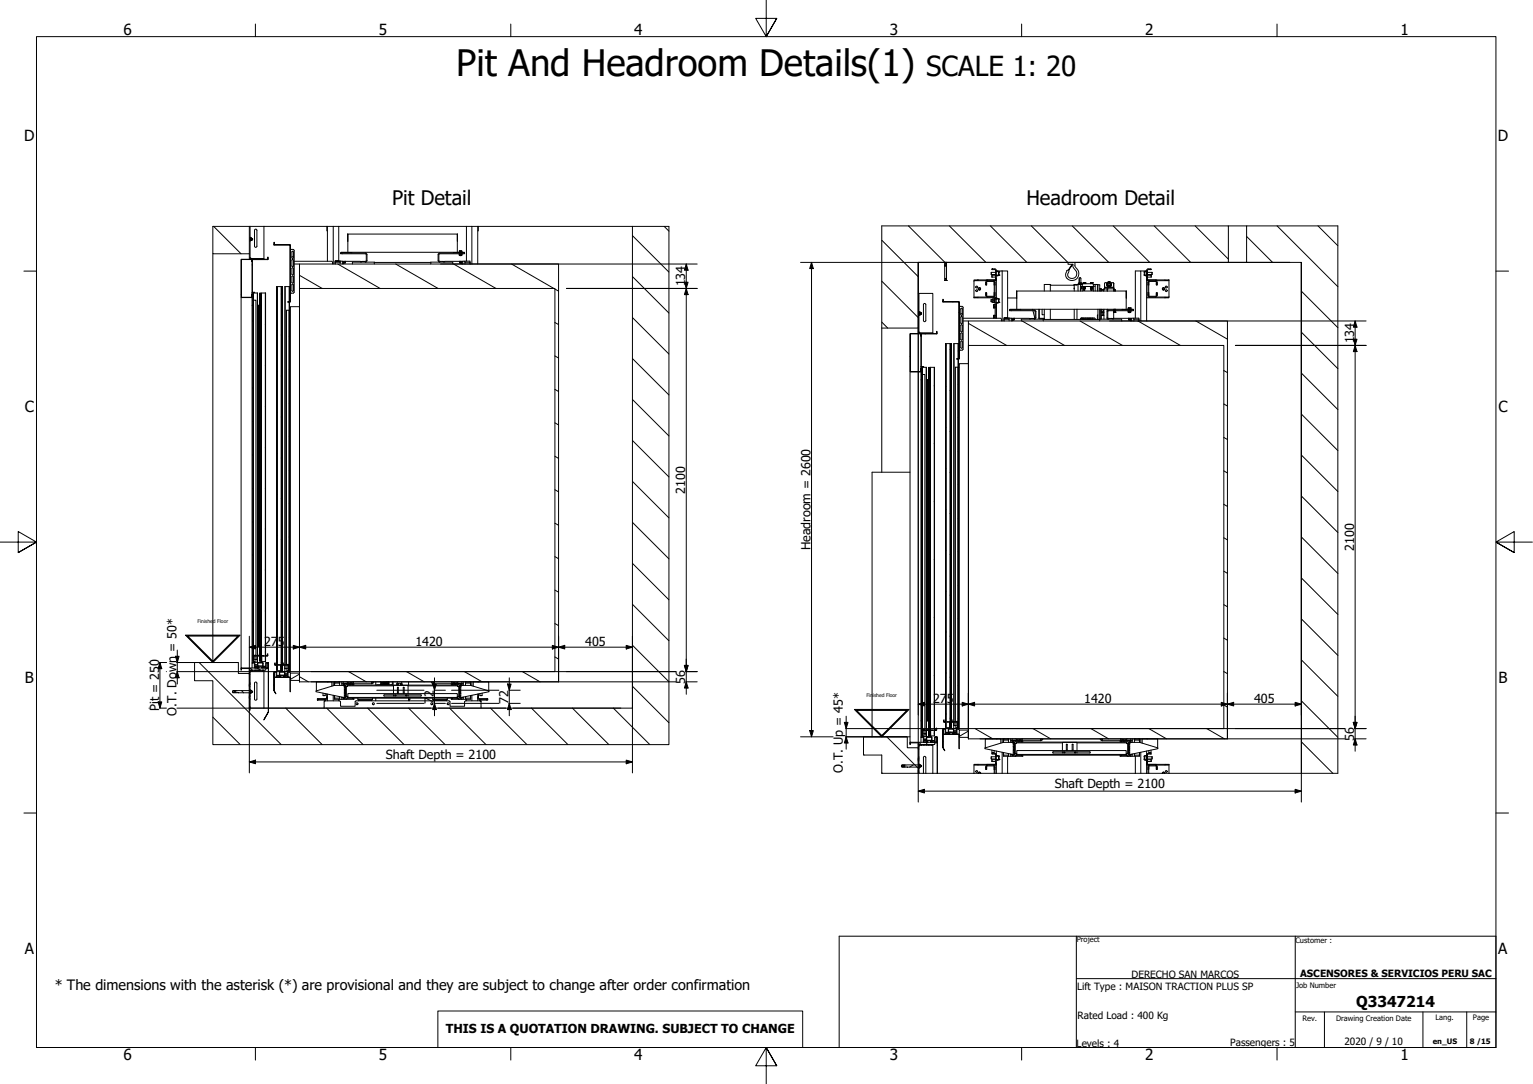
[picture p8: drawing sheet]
<svg xmlns="http://www.w3.org/2000/svg" width="420mm" height="297mm" viewBox="0 0 420 297" stroke-linecap="round" stroke-linejoin="round" font-family="sans-serif">
<!-- layer: Hatch (ANSI) -->
<g fill="none" stroke="#000" stroke-width=".27">
<path d="M58.6 62l7.5 7.5M69.1 72.6l.1 .1M75.9 79.4h.1M82.1 75.4l6.2 3.6M92.6 72.3l11.6 6.7M108.4 72.3l11.7 6.7M124.3 72.3l11.6 6.7M140.2 72.3l11.6 6.7M152.1 79.2l1 .6M173.3 75.8l10 10M173.3 64.6l10 10M182 62l1.3 1.3"/>
<path d="M241.7 77l10 10M241.7 65.8l10 10M249 61.9l10 10M259.3 72.7l-.2 .2M259.4 76.3l-.5 .5M259.4 71.9l-.5 .5M260.2 61.9l10 10M271.4 61.9l10 10M282.7 61.9l10 10M293.9 61.9l10 10M305.1 61.9l10 10M316.3 61.9l10 10"/>
<path d="M327.6 61.9l9.1 9.1M341.7 64.8l7.1 7.1M350 61.9l16.7 16.7M356.7 79.8l10 10M361.2 61.9l5.5 5.4M66.2 80.5l-.1 .2M69.4 97.1l-.1 .1M69.4 88h-.1M71.3 96.1h-.1M71.3 86.9h-.1M71.6 90h-.1M72.8 88.8h-.1"/>
<path d="M75.9 90.6v.1M77.1 80.6h.1M77.1 91.8h.1M77.4 91.1h.1M77.4 81.9h.1M79.3 92.2h.1M79.3 83h.1M79.5 81.6l.1 .2M152.1 97.5l1 .6M152.1 88.4l1 .5M173.3 98.2l10 10M173.3 87l10 10"/>
<path d="M241.7 88.3l1.6 1.6M249.4 97.7l.1 .1M252.5 92.1h-.1M253.7 91.4l-.2 .1M259.2 94.6l.1 .1M260.4 95.8h.1M260.7 95.1h.1M261.1 82.7h.1M262.6 96.2h.1M262.8 85.6l.1 .2M265.4 97.8h.1M265.4 88.6l10.5 6.1"/>
<path d="M280.1 88l11.7 6.7M296 88l11.6 6.7M311.9 88l11.6 6.7M327.8 88l8.6 4.9M356.7 91l10 10M69.4 115.5h-.1M69.4 106.3h-.1M71.3 114.4h-.1M71.3 105.2h-.1M71.6 101.2l-.1 .1M71.6 112.4l-.1 .1M72.8 111.2l-.1 .1"/>
<path d="M72.8 100l-.1 .1M75.9 113v.1M75.9 101.8v.1M77.1 114.2v.1M77.1 103v.1M77.4 118.6h.1M77.4 109.4h.1M77.4 100.2v.1M79.3 119.7h.1M79.3 110.5h.1M79.3 101.3v.1M152.1 115.9l1 .5"/>
<path d="M152.1 106.7l1 .6M173.3 109.5l10 10M252.7 110.5h.1M254.6 112.4h.1M254.6 101.2h.1M254.9 119.5v.1M254.9 103.6v.1M256.1 105.7v.1M259.2 117l.1 .1M259.2 105.8l.1 .1M260.4 118.2l.1 .1M260.4 107l.1 .1"/>
<path d="M260.7 113.4h.1M260.7 104.2l.1 .1M262.6 114.5h.1M262.6 105.3l.1 .1M335.4 119.9l1 .5M335.4 110.7l1 .6M335.4 101.5l1 .6M356.7 113.5l10 10M356.7 102.2l10 10M69.4 133.8h-.1M69.4 124.6l-.1 .1M71.3 132.7h-.1"/>
<path d="M71.3 123.5l-.1 .1M71.6 123.7h-.1M71.6 134.9h-.1M72.8 122.5h-.1M72.8 133.7h-.1M75.9 135.5h.1M75.9 124.3h.1M77.1 136.7h.1M77.1 125.5h.1M77.4 136.9h.1M77.4 127.7v.1M79.3 138h.1"/>
<path d="M79.3 128.8h.1M152.1 134.2l1 .6M152.1 125l1 .6M173.3 131.9l10 10M173.3 120.7l10 10M252.7 132.9v.1M252.7 121.7v.1M254.6 134.8v.1M254.6 123.6v.1M254.9 135.4v.1M256.1 137.4v.1M256.1 121.5v.1"/>
<path d="M259.2 128.3h.1M259.2 139.5h.1M260.4 129.5h.1M260.7 131.7l.1 .1M260.7 122.6h.1M262.6 132.8h.1M262.6 123.7h.1M335.4 138.2l1 .6M335.4 129l1 .6M356.7 135.9l10 10M356.7 124.7l10 10M69.4 152.1l-.1 .1"/>
<path d="M69.4 143h-.1M71.3 151l-.1 .1M71.3 141.9h-.1M71.6 146.1l-.1 .1M71.6 157.3l-.1 .1M72.8 144.9l-.1 .1M72.8 156.1l-.1 .1M75.9 146.7v.1M75.9 157.9v.1M77.1 159.1v.1M77.1 147.9v.1M77.4 155.2v.1"/>
<path d="M77.4 146.1h.1M79.3 156.3v.1M79.3 147.1v.1M152.1 152.5l1 .6M152.1 143.4l1 .5M173.3 154.4l10 10M173.3 143.1l10 10M252.7 155.4v.1M252.7 144.2h.1M254.6 146.1h.1M254.6 157.3h.1M254.9 151.2v.1"/>
<path d="M256.1 153.3v.1M259.2 150.7l.1 .1M260.4 151.9l.1 .1M260.4 140.7h.1M260.7 159.2l.1 .1M260.7 150.1h.1M260.7 140.9h.1M262.6 151.1l.1 .1M262.6 142h.1M335.4 156.5l1 .6M335.4 147.4l1 .5M356.7 158.4l10 10"/>
<path d="M356.7 147.1l10 10M69.4 179.6l-.1 .1M69.4 170.5h-.1M69.4 161.3h-.1M69.9 179.6l.1 .2M71.3 178.5l-.1 .1M71.3 169.4h-.1M71.3 160.2h-.1M71.6 168.6h-.1M71.6 179.8h-.1M72.1 179.6l.2 .2M72.8 178.6l-.1 .1"/>
<path d="M72.8 167.4h-.1M73.2 179.6h.2M75.9 169.2h.1M77.1 170.4h.1M77.4 173.6h.1M77.4 164.4h.1M79.3 174.6v.1M79.3 165.5h.1M152.1 170.9l1 .5M152.1 161.7l1 .6M173.3 176.8l10 10M173.3 165.6l10 10"/>
<path d="M252.7 177.8v.1M252.7 166.6v.1M254.6 179.7v.1M254.6 168.5v.1M254.9 167.1v.1M256.1 169.2v.1M259.2 173.2h.1M259.2 161.9l.1 .1M260.4 163.1l.1 .1M260.4 174.4h.1M260.7 177.6h.1M260.7 168.4h.1"/>
<path d="M262.6 178.6l.1 .1M262.6 169.5h.1M262.6 160.3h.1M335.4 174.9l1 .5M335.4 165.7l1 .6M356.7 169.6l10 10M54.6 181.5l22.5 22.5M58.3 196.5l7.6 7.5M66.2 189.2l.6 .6M68.5 184.1l-.2 .3M68.5 187.5l-.2 .4M68.5 194.1l-.2 .3"/>
<path d="M68.5 190.8l-.2 .4M68.6 189.1l-.1 .1M68.6 189.9l-.1 .1M68.6 189.7l.3 .2M68.6 189.2l.3 .2M69 183.6l-.1 .2M70.2 183h-.2M70.4 183l1 .6M70.7 182.7h-.1M70.8 183.6l-.1 .2M71 182.5l-.2 .1M72.1 181.8l-.1 .1"/>
<path d="M72.2 183.6l-.1 .2M72.6 196.7v.1M73.5 182.4l.1 .1M75.1 185.2l.1 .2M75.1 187.6v.1M75.3 185.5l.1 .1M75.4 182.1l-.1 .1M75.9 180.4v.1M77.1 181.6h.1M77.1 182.5l-.2 .2M77.4 182.7h.1M78.3 194l10 10"/>
<path d="M79 185.4l-.1 .1M79.3 183.1l-.2 .1M82.1 185.4l2.4 1.4M82.1 184.7l-2.5 1.5M89.5 194l10 10M94.6 190.5l-.2 .2M94.7 189.3l-.3 .3M95.5 184l4.9 2.8M96.2 187.4l-.3 .3M100.8 194l10 10M111.4 184l4.9 2.8M112 194l10 10"/>
<path d="M123.2 194l10 10M124.5 187.4l.3 .3M125.3 191.3l.3 .3M126 189.3l.3 .3M127.3 184l4.8 2.8M134.4 194l10 10M143.2 184l4.8 2.8M145.7 194l10 10M152.1 180l1 .6M156.9 194l10 10M168.1 194l10 10M173.3 188l10 10"/>
<path d="M252.7 189.1h.1M254.5 199.7l-.1 .2M254.6 191h.1M254.9 198.9v.1M254.9 183v.1M256.1 185v.1M256.6 199.6h.1M258.8 197.7l-.1 .1M259.2 184.4l.1 .1M259.2 195.6l.1 .1M260.4 196.8l.1 .1M260.4 185.6h.1"/>
<path d="M260.4 198.2l-.1 .1M260.7 195.9h.1M260.7 186.7h.1M261.1 199.7h.1M262.6 197.9h-.1M262.6 197h.1M262.6 187.8l.1 .1M267.2 199.7l4.9 2.8M283.1 199.7l4.9 2.8M299 199.7l4.8 2.8M314.9 199.7l4.8 2.8M330.7 199.7l4.9 2.8"/>
<path d="M335.4 193.2l1 .6M335.4 184l1 .6M356.7 192l10 10M356.7 180.8l10 10M236.7 206.7l.1 .2M241.7 211.7l.1 .2M243 201.9l8.7 8.6M250.3 209.6l-1 .6M251.7 204.6l.2 .1M251.7 208.1l.2 .1M251.7 211.3l.2 .1M251.9 209.5v.2"/>
<path d="M251.9 210.2v.2M252.1 204l.4 .2M252.2 209.5l-.1 .2M252.2 210.1l-.1 .2M252.7 200.3h.1M252.9 201.4l-.2 .1M253.7 204l.4 .2M254.2 203.4l-.4 .6M254.2 200l-.1 .1M254.3 201.9l.1 .1M255.1 201.3l-.2 .2M255.2 202.9l.2 .1"/>
<path d="M255.3 204l.3 .2M255.7 203.3l.1 .1M255.8 200.1h-.1M256.1 200.9v.1M256.4 200l-.1 .1M256.9 204.2v.1M258.5 203.2l-.1 .1M259.9 201.2h.1M260.3 201l-.1 .2M260.5 200.6v.1M265.4 200.3l-2.5 1.5M278 205.6h.1"/>
<path d="M278.7 206.9l-.3 .3M279.5 203l-.3 .3M307.8 203l.3 .3M308.7 206.9l.3 .3M309.3 205l.3 .2M356.7 203.3l8.6 8.6"/>
</g>
<!-- layer: Break Line (ANSI) -->
<path d="M58.3 62h125M241.7 211.9h27M268.7 211.9h.1M268.8 211.9h97.9" fill="none" stroke="#000" stroke-width=".27"/>
<!-- layer: Visible (ANSI) -->
<g fill="none" stroke="#000" stroke-width=".27">
<path d="M58.3 62v7.5h10M58.3 69.5v112M66.1 71h3v.7l-.1-.6h-2.8v10.4h2.8l.1-1v1h-3zM68.3 62v9M68.5 70.6h.2v.2M68.5 65v1.1M68.5 62v9M68.6 65.8l.1 .1M68.7 65.3l.5 .1v.3h-.5M68.7 65.2v.1M68.7 65.7v.2M68.7 65.3v.4"/>
<path d="M68.7 65.9h.2M68.7 65.2h.2M68.7 65.2h-.1M68.7 70.8h3.6M68.7 70.8v.2M68.9 65.2v.7M69.1 71h.1M69.1 65.3v.4zM69.2 71h4.2l.1-.6-.1 .7h-4.2v9l.6 .1-.7-.1M69.2 71l-.1 9.5M69.8 62.9l.5-.1 .1 .3v4.4l-.3 .3-.3-.3zM72.3 62v9"/>
<path d="M75.1 66.4l.1 .6h4.4v15.8h-.8l.7-.1v-15.6h-4.4zM75.9 78.5v105.3zM75.9 78.5h1.2M77.1 78.5v105.3zM77.4 78.5v105.3zM78.1 78.5v103.6M79.3 78.5v105.3zM79.3 78.5h-1.2v103.6M79.6 68.3h.8l.2 .3v11.5l-.2 .2h-.8M80 71.3l.2-.2 .2 .2v1.6l-.2 .2-.2-.2M80 78.1l.2-.3 .2 .2v1.6l-.2 .2-.2-.2M80 69l.2-.2 .2 .2v1.6l-.2 .2-.2-.2"/>
<path d="M80 75.8l.2-.2 .2 .2v1.6l-.2 .2-.2-.2M80 73.6l.2-.3 .2 .3M80 70.3h.4M80 69.1v1.5M80 71.3v1.6M80 73.6v1.5M80 75.8v1.6M80 78v1.6M80.4 73.6v1.5l-.2 .2-.2-.2M80.6 71.6h10.3l.2 .2v.5M80.6 72.3h1.5M82.1 72.3h71v114.5h-71v-2.8h70v-105h-70v5z"/>
<path d="M89.6 62v1.3h.1M89.7 62v9.6M91.3 62v10.3M91.9 71.5v.1M92 71.5l-.1 .1M92 71.5v.1M92 71.5l.1 .1M92.1 71.5h.1M92.2 71.5l-.1 .1M92.2 71.5v.1M92.2 71.5l.1 .1M92.4 71.5l-.1 .1"/>
<path d="M92.4 71.5v.1M92.4 71.5l.1 .1M92.5 71.5v.1M92.6 71.5l-.1 .1M92.6 71.5v.1M92.7 71.5l-.1 .1M92.7 71.5v.1M92.8 71.5l-.1 .1M92.8 71.5v.1M92.8 62l.1 9.6M92.9 71.5v.1M92.9 71.5l.1 .1"/>
<path d="M93.2 72l-1.3-.1v.4M93.2 71.6v.7M93.4 69.1h3v.2h-3zM93.4 69.3l-.1 .2h6.8l.3 .3-.1 1.8h-1.2v.2h1M93.8 71.6h-2v.7M93.8 71.6h.3v.5l.1-.3 .4-.2M93.8 71.6v.7M94.1 71.6h.5M94.6 71.6h4.2v.2M94.6 71.9l-.3 .2M94.6 71.9h.1M94.6 71.6v.3"/>
<path d="M94.6 71.9v.2h-.5v.2M94.6 71.9v.2M94.7 71.6l-.1 .3M95.3 64.2v1.9M95.3 64.2h.1M95.3 64.2v4.9M95.3 64.2l30-.1v5M96.4 69.3l4 .1 .2 .4v1.6l-.5 .4M96.4 69.1h27.8M99.1 71.8h-2.5v.5M100.1 71.8h2.5v.5M102.6 71.9h15.5"/>
<path d="M120.5 71.8h-2.4v.5M121.6 71.8h2.5v.5M124.2 69.1h3v.2h-3zM124.2 69.3l-3.9 .1-.2 .4v1.6l.4 .4M125.4 64.2h.1M125.4 64.2v1.9zM125.8 69.5h.8M125.8 69.1h.8M125.9 69.9h.7zM125.9 69.7v.2M125.9 68.8h.4M125.9 68.8v.2h.4"/>
<path d="M125.9 68.8h.1M125.9 68.8h.7M125.9 68.8l.1 .3M126 69.6l-.1 .1M126 69.7v.3M126 71.6l.1 .3M126 71.6h-4.2v.2M126 71.6h.1M126 70h.4M126.1 71.9v.2M126.1 71.9h.1M126.1 71.6h.5"/>
<path d="M126.1 71.6l.3 .2 .2 .3h-.5M126.1 71.9l.2 .2M126.1 71.6v.3M126.3 68.8h.3M126.3 68.8v.2h.3v-.2M126.4 69.7v.2M126.4 69.9v.1M126.5 69.6l-.6 .1M126.5 69v.1M126.6 68.8h.1M126.6 71.6h.2v.7M126.6 71.6v.7"/>
<path d="M126.6 69.7v.2M126.8 71.6h.6v.7M127.2 69.3l.1 .2h-6.8l-.2 .3 .1 1.8h1.2v.2h-1.1M127.4 71.6h1.4v.7l-.1-.4-1.3 .1M127.8 62v9.6M129.3 62v10.3M130.9 62v10.3M131.1 62v1.3h-.2M173.3 62v132h-105v-9.5h-3v-3h-12v5h5v17.5h125v-142M258.9 72.7h.5v.2h-.5zM258.9 76.9v-.6h.5v.6M258.9 71.9h.5v.5h-.5z"/>
<path d="M258.9 76.9h.1M258.9 76.9h.5M258.9 72.4v.3M258.9 72.9v3.4M259.4 76.9h.1M259.4 72.4v.3M259.4 72.9v3.4M266.9 76.7h1.1v.2h-1.1zM266.9 76.9v4.5M268 76.9h2.3M268 76.7h4.8M270.2 77.5v.6h.2v-.6"/>
<path d="M270.2 77.5h.1M270.2 77.3v.7h.2v-.7M270.3 76.7h.3v.2h-.3zM270.4 77.3l.2-.2h1.7l.2 .2M271.7 75.2h.1M271.7 74.6v.6M271.7 75.2h1.2M271.8 73.7h.3v.2h-.3zM271.9 75.9h.1M271.9 75.9h1M272.1 73.7l.9 .2 .1 2.4M272.1 73.9h.6l.2 .2v2.2"/>
<path d="M272.3 76.9l.4 .4v3.7l-.4 .4M272.5 77.5h.1M272.5 78.1h.1M272.5 77.3l-.1 3.8-1.8 .1-.2-.2v-.8h-.2v1l.4 .2M272.7 77.5h.1M272.7 78.1h.1M272.8 76.9h.3M272.9 76.5l-.2 .2h-2.1M272.9 76.5v-.2h.2v.2M272.9 75.4h-1v.5M272.9 74.6l-1.2 .1M272.9 76.5h.2"/>
<path d="M273 76.7h.1M273.1 76.5l-.4 .4h-2.1l-.4 .4M273.1 74.2h1.6v13.8M273.1 75.4h.3v.2l-.3-.2M273.1 74.4l.3-.1v.1l-.3 .1M273.1 76.5l-.1 10.7M273.4 74.3l.4 .1M273.7 75.2h.1M273.7 74.6v.6M273.8 74.4v.1M273.8 74.4h.1M273.8 75.4h.1"/>
<path d="M273.8 74.5h.1M273.8 75.4l-.4 .2M273.8 74.6l-.1 .1M273.8 74.4v1M274.7 74.2h1.5v13M278.6 79.8l.1 4.9M278.6 79.8v2M278.7 79.8h30M287.9 78l.1 .2M287.9 78h-1.7v1.8M287.9 78v1.8M292.7 71.9v.5h1.4a2.25 2.25 0 0 0 .9 2.1 1.25 1.25 0 0 1-.8 1.8 1.25 1.25 0 0 1-1.5-1.3l.2-1v-.1l-.5 .3a1.78 1.78 0 0 0 .7 2.5 1.78 1.78 0 0 0 2.4-.9l.1-.3a2.5 2.5 0 0 0-1-2.5v-1.1"/>
<path d="M293.8 72.4l-.9 1.5zM294.4 78v1.8M294.4 79.1h.1M294.4 78.1h.8M294.4 78h.8M294.4 78l-.1 .2h-6.3M295.5 78v1.8M295.5 77.9v.1M295.6 77.6h.2M295.8 77.6h.1M295.8 77.6h-.2l-.1 .3M295.8 76.3a.29 .29 0 0 1 .4-.1 .29 .29 0 0 1 0 .4l.1 1"/>
<path d="M295.8 76.3v1.3M296 77.6h.1M296.1 77.6h.1M296.1 78v1.8M296.1 78.5h.5M296.3 77.6h.1M296.3 77.6h.2v.4M296.3 77.6h.2M296.4 78.5v.5l-.3 .4M296.6 78.5v-.7h3.1v.7M296.6 78h-1.4v.2M296.6 79.8v-1.3h3.1v1.3"/>
<path d="M296.9 77.6h.5M296.9 77.5h.5M296.9 77.6h.1M296.9 77.5h.1M296.9 77.6l.5 .1M296.9 77.5v.3M296.9 79l.2 .2 .3-.2M296.9 78.9v.1M297 79.2v.3M297 79.5l.1 .1 .2-.1M297 79.1l.1 .1M297 79.5h.3"/>
<path d="M297 78.7l-.1 .3M297 78.7h.3M297.1 78.7l-.1 .1M297.1 77.5v.1M297.2 78.7l.1 .1M297.3 78.7l.1 .3M297.3 79.1l-.1 .1M297.3 79.2v.3M297.4 77.5h.1M297.4 77.6h.1M297.4 77.5v.2M297.4 77.6v.1"/>
<path d="M297.4 77.7v.1M297.4 78.9v.1M298.9 77.5v.1M298.9 79l.1 .2M298.9 77.5h.1M298.9 77.6h.1M298.9 77.5v.1h.2M298.9 77.5h.2M298.9 77.5h.5M298.9 77.6v.1M298.9 78.9v.1M299 79.2v.4l.3-.1"/>
<path d="M299 79.1l.1 .1M299 79.5h.3M299 79.2h.3M299 78.7l-.1 .3M299 78.7h.3M299.1 78.7l-.1 .1M299.1 77.5h.3M299.2 78.7l.1 .1M299.3 78.7l.1 .3M299.3 79.1l-.1 .1M299.3 79.2v.3M299.4 77.6h.1"/>
<path d="M299.4 77.5v.1h-.3v-.1M299.4 77.5v.1zM299.4 77.5h.1M299.4 77.6v.1M299.4 77.7v.1M299.4 78.9v.1M299.4 79l-.1 .2M299.4 77.7l-.5 .1M299.4 77.7h.1M299.7 78h1.2v1.8M299.7 78.5h.5M300.2 78v1.8"/>
<path d="M300.8 78v1.8M300.9 78h.5v1.8M301.4 79.1l.1 .7M301.5 79.1h.2M301.7 79.8v-.7l.1 .7M301.8 79.5h.6v.3M301.8 79.3h.8M302.6 79.2h.1M302.6 79.2h.9M302.6 79.2v.6M302.7 78.8v.4M302.7 78.8l2.5-.1v.4"/>
<path d="M302.7 78.9h2.5M303.4 78.1a.64 .64 0 0 0 .6 .5 .64 .64 0 0 0 .6-.5M303.4 78.1h.1M303.4 77.7l.2 .6 .6 .1 .4-.4M303.4 77.9a.6 .6 0 0 0 .6 .7 .6 .6 0 0 0 .6-.6M303.4 77.7l.1 .2M303.4 77.6l.1 .3M303.5 79.2h.1M303.5 79.3h.1M303.5 77.9l.1 .4M303.5 78.1a.52 .52 0 0 0 .5 .4 .52 .52 0 0 0 .5-.4M303.5 79.1h1.7v.7"/>
<path d="M303.5 79.1v.7M303.5 77.5h-.7l-.1 1.3M303.5 77.4a.49 .49 0 0 1 .8 0 .49 .49 0 0 1-.2 .8 .49 .49 0 0 1-.7-.6zM303.6 78.2h.6v.2M304.5 77.5h.7M304.6 77.8l-.1-.1a.56 .56 0 0 1-.4 .5 .56 .56 0 0 1-.6-.3M304.6 78v-.2l-.4 .4M304.6 78.1h.1M305.2 77.5v.3M305.2 77.5v1.6M305.2 79.4l.2 .4v-.4h.3M305.2 79.1h.1"/>
<path d="M305.3 79.1l.1 .3M305.4 79.4h.1M305.7 79.4v.4zM308.7 79.8v4.9M308.7 79.8v2zM312.7 74.2h1.6l-.3 .1 .3 .2M313.6 74.5h.1M313.6 75.4h.1M313.6 74.6l.2 .1M313.6 74.4v1l.4 .2M313.6 74.4v.1M313.8 75.2h-.2"/>
<path d="M313.8 74.6v.6M314 74.3l-.4 .1M314.3 74.1v2.2h.2v-2.2M314.3 75.4h-.3l.3 .2M314.3 76.9h.2M314.3 76.3v11.7M314.3 76.7h.1M314.3 76.5l.4 .4h2.1M314.5 76.3v.2h-.2M314.5 75.4h1M314.5 74.6h1.2M314.5 76.5l.2 .2h2.1"/>
<path d="M314.6 76.7h4.7M314.6 77.5h.1M314.6 78.1h.1M314.6 77.3v3.7l.4 .4M314.8 77.3l.1 3.8 1.8 .1 .2-.2v-.8h.2v1l-.4 .2M314.8 77.5h.1M314.8 78.1h.1M314.8 77.3l.2-.2h1.7l.2 .2M315 76.9l-.4 .4M315.3 73.9h.2v-.2l-1 .4M315.3 73.7h-.8l-.2 .4M315.5 75.4v.5h-1"/>
<path d="M315.5 75.4h.1M315.7 74.6v.6M315.7 74.6l.1 .1M315.8 75.2h-1.3M316.7 76.9l.4 .2v.9h-.2v-.7M316.8 76.7h.2v.2h-.2zM316.9 77.5v.6h.3l-.1-.6M317 76.9h2.3M319.3 76.7h1.1v.2h-1.1zM320.4 76.9v4.5M336.7 61.9h5M336.7 71.9h5"/>
<path d="M66.1 81.5l.1 101.5M69.1 81.5v100M69.1 83.7h.2M69.3 80.3l.1 101zM69.4 80.3h1.2v99.3M69.4 82.3h.1M69.4 82.3h.7v97.3h-.7zM70.5 80.3v99.3M70.8 83.7l.1 93.5zM70.9 83.7h.6M71.2 80.3l.1 101zM71.5 80.3l.1 101z"/>
<path d="M71.6 80.3h1.1M72.7 80.3l.1 101zM79.2 85h-.7v97.1h.8M79.3 85l-.1 97.1M82.1 84h-2.5v100h2.5M241.7 89.9h10v-18h85v-10h-95v67.5M249.4 91.4h3v.7l-.1-.6h-2.8v10.3h2.8l.1-.9v1h-3zM251.7 80.4h.2v11M251.7 89.9v1.5M251.9 80.4h3.8v11M251.9 91h.2v.2M251.9 85.4v1.1"/>
<path d="M251.9 86.2l.1 .1M252 85.7h.6l-.1 .4M252 85.5v.2M252 86.1v.2M252 85.7v.4M252 86.1h.2M252 86.3h.2M252 85.5h.2M252 85.5l-.1 .1M252.1 91.2h3.6M252.1 91.2v.2M252.2 85.5v.6"/>
<path d="M252.2 86.1v.2M252.2 85.5v.8M252.3 86.1h.1M252.4 91.4h.1M252.5 86.1l-.1-.4v.4M252.5 86.1h-.1M252.5 91.4l-.1 9.5M252.5 91.4h4.2l.1-.6-.1 .7h-4.2v9h.7l-.8-.1M253.1 83.3l.5-.1 .1 .3v4.3l-.3 .3-.3-.3zM258.4 82l.1 .7h4.4v15.7h-.7l.6-.1v-15.6h-4.4zM259.2 94.2l.1 105.2zM259.3 94.2h1.1"/>
<path d="M260.4 94.2l.1 105.2zM260.7 94.2l.1 105.2zM261.5 94.2v103.6M262.6 94.2l.1 105.2zM262.6 94.2h-1.2v103.6M262.9 84h.8l.3 .2v11.5l-.3 .3h-.8M263.3 88.5l.2 .2 .3-.2M263.3 86.9l.2-.2 .3 .2M263.3 86h.5M263.3 86.9v1.6M263.4 91.3l.4 .1v1.6l-.3 .2-.2-.2zM263.4 93.5l.4 .2v1.5l-.3 .3-.2-.3z"/>
<path d="M263.4 84.5l.4 .2v1.5l-.3 .3-.2-.3zM263.4 89l.4 .2v1.5l-.3 .3-.2-.3zM263.8 86.9v1.6M264 87.2h10.3l.2 .2v.6M264 88h1.4M265.4 88h71v114.5h-71v-2.8h70v-105h-70v4.9zM265.4 99.6h-2.5v100.1h2.5M266.9 81.4h1.1v.2h-1.1zM268 81.6h5.1M268 81.4h5.1M270.2 80.9v-.7h.2v.7M271.7 82.1v.6"/>
<path d="M271.7 82.7h.4M272.1 82.1h-.5l.1 .6M272.1 82.9h.5M272.1 81.9v1M272.1 81.9h.5M272.2 81.9v1M272.2 82.4h.4M272.4 83.7v.7M272.4 86.4v.8v-.3M272.4 86.4v.1M272.4 86.4h.1M272.4 86.4h.3l-.3 .1"/>
<path d="M272.4 83.7v.7l.3-.1M272.4 83.4v.3M272.4 83.4h.3v1M272.4 86.5v.4M272.4 83.9h.3M272.5 80.2h.1M272.5 80.9h.1M272.6 81.9v1M272.6 81.9v.1M272.7 81.9h.1M272.6 82.8v.1M272.7 80.2h.1"/>
<path d="M272.7 80.9h.1M272.7 81.9v1M272.7 86.9v.3M272.7 83.5h.1M272.7 81.6h.3v.3h-.3zM272.7 86.5v.4h-.3M272.7 81.9v5.3M273 82.9h.4v.2zM273.4 81.8v.1h-.4M273.4 81.8l-.4 .1M273.4 81.8l.4 .1M273.7 82.7h.1"/>
<path d="M273.7 82.1v.6M273.8 81.9v1M273.8 81.9h.1M273.8 82.9h.1M273.8 82.9l-.4 .2M273.8 82.1l-.1 .1M273.8 81.9v.1M275.2 87.2h2M275.2 87.2v.8M275.2 87.6h1.4M275.3 87.2h-.1M275.3 87.2h.1"/>
<path d="M275.4 87.2h.1M275.5 87.2h.1M275.6 87.2h.1M275.7 87.2h.1M275.8 87.2h.1M275.9 87.2h-.1M275.9 87.2h.1M276 87.2h-.1M276 87.2h.1M276.1 87.2h.1M276.2 87.2h.1M276.2 81.6h2.5"/>
<path d="M276.3 87.2h.1M276.6 87.2v.8M276.8 84.7h3v.2h-3zM276.8 84.9l-.1 .2h6.8l.2 .3-.1 1.8-1.2 .1v.2h1.1M277.2 87.2h.2v.5l.2-.3 .3-.2M277.2 87.2v.8M277.4 87.2h.5M277.9 87.2h4.3v.3M277.9 87.5l-.2 .2M277.9 87.5h.1M277.9 87.2v.3M277.9 87.5v.2h-.5v.3"/>
<path d="M278 87.5l-.1 .2M278 87.2v.3M279.8 84.9l3.9 .1 .2 .4v1.6l-.4 .5M279.8 84.7h27.8M282.4 87.5h-2.5v.5M283 84.7l.1 .2M283.1 85.1l.5 2.1M283.5 87.5h2.4v.5M283.7 87.4v.1M284.7 84.7l.1 2.6 1.4 .1M284.8 84.7l.1 2.5h1.3M285.6 84.7v1.6h.6"/>
<path d="M285.9 87.5h15.5M286.2 84.7v2.8M287.9 84.7v2.8M294.4 84.7v2.8M295.2 84.7v2.8M296.4 87.2h3.5l.3 .3M296.4 87.2v.3M296.4 87.2l-.3 .3M296.6 87.2h-.2M296.7 87.2v.3M296.8 87.2v.3M296.9 87.2v.3"/>
<path d="M297 87.2v.3M297.3 87.2v.3M297.4 87.2v.3M297.6 87.2v.3M297.7 87.2v.3M298 87.2v.3M298.2 87.2v.3M298.3 87.2v.3M298.6 87.2v.3M298.7 87.2v.3M298.9 87.2v.3M299 87.2v.3"/>
<path d="M299.3 87.2v.3M299.5 87.2v.3M299.6 87.2v.3M300.9 84.7l-.1 2.8M300.9 86.4v1.1M301.4 87.5h2.5M301.4 84.7v3.3M301.5 84.7v2.8M301.7 84.7v2.8M301.8 84.9h.6v.5h-.6M301.8 85.6h.8M301.8 84.7v2.8"/>
<path d="M302.2 86.3h.2M302.2 85.6v.9h-.4M302.4 85.6v.9h.2M302.6 84.7v2.8M303.5 87.2v.3M303.5 84.7v.5M304.9 87.5h2.5v.5M305.2 85.6h.2M305.2 84.7v.2M305.2 85.1v2.1M305.3 85.6h.1M305.4 85.6h.1"/>
<path d="M305.4 84.7v.2v-.1h.3M305.4 85.5h.3M305.4 85.5h.1M305.4 85.1v.5M305.4 84.8h.1M305.7 84.8v.1zM305.7 85.5h-.3h.3M305.7 85.1v.3M305.7 85.5h.1M305.7 85.4v.1M307.6 84.7h3v.2h-3zM307.6 84.9l-4 .1-.2 .4v1.6l.5 .5"/>
<path d="M309.2 85.1h.8M309.2 84.7h.8M309.2 85.5h.7M309.2 84.4v.2h.4M309.2 84.4h.7M309.2 84.4h.4M309.2 84.4h.1M309.3 84.4v.3M309.3 85.2l-.1 .1M309.3 85.3v.2M309.3 87.2l.1 .3M309.3 87.2h-4.1v.3"/>
<path d="M309.3 87.2h.1M309.4 85.6h.4M309.4 85.6h.1M309.4 87.5v.2M309.4 87.5h.1M309.4 87.2h.5M309.4 87.2l.5 .4-.5 .1M309.4 87.5l.3 .2M309.4 87.2v.3M309.6 84.4h.3M309.6 84.4v.2h.3v-.2M309.7 85.3v.2"/>
<path d="M309.8 85.6h.1M309.8 85.2l-.5 .1-.1 .2M309.8 84.6v.1M309.9 84.4h.1M309.9 87.2h.3v.8M309.9 87.2v.8M309.9 85.3v.2M310.2 87.2h.6v.8M310.6 84.9l.1 .2h-6.8l-.3 .3 .1 1.8 1.2 .1v.2h-1M310.8 87.2h1.4l-.1 .8v-.5l-1.3 .1M311.2 87.2v-13h1.5v13.8M314.3 81.6h5"/>
<path d="M314.3 81.4h5M314.6 80.2h.1M314.6 80.9h.1M314.8 80.2h.1M314.8 80.9h.1M316.9 80.9v-.7h.3v.7M317.1 80.9h.1M319.3 81.4h1.1v.2h-1.1zM249.4 101.9l.1 101.5M252.4 101.9v100M252.4 104h.3M252.7 100.7v101z"/>
<path d="M252.7 100.7h1.2v99.3M252.7 102.6h.1M252.8 102.6h.7v97.3h-.7zM253.9 100.7v99.3M254.1 104l.1 93.5zM254.2 104h.7M254.6 100.7v101zM254.9 100.7v101zM254.9 100.7h1.2M256.1 100.7v101zM262.6 100.6h.1M262.6 100.6h-.7v97.1h.7"/>
<path d="M262.6 100.6v97.1M249.4 129.4h-10.4v72.5M69.1 177.2h.2M69.4 179.6h.1M69.6 179.8h-.1M69.9 179.8v.9M70.2 179.8v.9M70.9 177.2h.6M71 179.6l-1.6 .1v1.6h.1v-1.5M71 179.6v-.4h.2l-.1 .6h-1.5M71 179.6h.1M71.7 179.8v1.5h-.1"/>
<path d="M71.8 179.8h.6v-.2l-.8 .1v1.6M71.8 179.8h-.1M73.2 179.2h.2v.5l-.6 .1v-.2h.4zM73.2 179.6h.1M63.8 189.2h4.7l.7 .2v.3l-5.4 .1zM64 189.3h.8zM64 189.8l.8-.1zM66.1 183.1l7.3-.1v-1.3h.1v1.3l-.6 .2v.4h-4v-.4h-2.7v.4h-.2zM68.3 183.6h.2v1.3h-.2zM68.3 187.4h.2v.7h-.2zM68.3 193.9h.2v.7h-.2zM68.3 190.6h.2v.8h-.2z"/>
<path d="M68.3 183.2v.4M68.5 184.9v2.5M68.5 188.1v.9M68.5 190.1v.5M68.5 189l.1 .3zM68.5 189.7l.1 .4zM68.5 191.4v2.5M68.6 189.7l.3 .1-.2 .1zM68.7 189.2l.2 .1-.3 .1zM68.7 183.8v.2h-.2M68.7 183.6h.5v.2h-.5zM69.1 181.5h.7l.1 1.1 .7-.1v-1h1.5l.1 1.1 .6-.1v-1h.8v.2h-.6v1.3h-1.4h.4l-.1-.4h-1.1l-.1 .4h.4h-1.4v-1.3h-.6z"/>
<path d="M69.1 181.7v1.3M69.2 183.8h3.1M69.5 181.3h.4M69.8 187l.5-.1 .1 .3v4.4l-.3 .3-.3-.3zM69.8 181.5h.8M69.8 182.2h.8M69.9 180.7h.1M69.9 180.7h.2M69.9 183.8v-.2h1.3v.2M69.9 180.7v.8M70 182.2h.1M70.1 180.7h.3"/>
<path d="M70.2 180.7h-.1M70.2 180.7h.1M70.4 182.2h-.4M70.4 180.7l.2-.9-.1 1.5M70.5 180.7v.8M70.5 182.6h-.6l-.1 .3 .7 .1M70.6 182.6v.1M70.6 180.7h-.2M70.6 182.9v.1M70.6 182.7v.2M70.7 181.6h1.3v.9h-1.3zM71.7 181.3h1"/>
<path d="M71.9 183.8v-.2h.4v10.4M72.1 182.9v.1M72.1 182.7v.2M72.1 182.6v.1M72.1 182.6h.6l.2 .3-.8 .1M73.5 181.7l.1 13.4-1.3 2.2 1.2-2.2zM75.1 184.2v5l.5 .9-.5-.9zM75.2 184.2h-.1v-.2h.7l.1 1.1 .7-.1v-1h1.5l.1 1.1 .6-.1v-1h.8v.2h-.2M75.3 184.2h.4M75.3 184.2h-.1M75.3 181.7h.1v.4h.4v.2h-.5zM75.3 185.5h4.1l.2 .2"/>
<path d="M75.3 185.6l4.2 .1v3.8l.1-3.8M75.3 185.5l-.2-1.2v1.1l.2 .2M75.4 182.1h.1M75.7 184.2v1.3h1.4l-.2-.1-.2 .1 .1-.4h1.1l.1 .4-.2-.1-.2 .1h1.4v-1.3M75.9 185.1h.7v.4h-.8zM75.9 183.8h1M76.7 184.9h1.3M76.9 182.1h-.6v.2h.6M76.9 182.3v1.5M76.9 182.1l.2 .2v1.5h-.2M77.5 181.7h.1v.4l1.6 .1 .1 1.6h-.2v-1.5h-1.5zM77.6 182.1h.1"/>
<path d="M78 184.1v.8M78 184.1h-1.3v.8M78 184h.7v.7h-.6M78 184.1v.6M78 183.2h.5M78 182.3l.1 1.7M78.1 185.2l.7-.1 .1 .3-.8 .1zM78.1 185.1v.1M78.1 184.7h.5M78.2 183.2h.3M78.4 182.3v.9M78.5 183.2h.2"/>
<path d="M78.7 183.8h.4M78.7 183.2v.8M78.7 182.3v.9M78.7 183.2h-.1M79.4 184.2h-.4M79.4 184.2h.1M79.6 184.4h2.5v2h-2.5zM82.1 184v-100v100M87 191.6h.2v.2h-.2zM87.2 191.8h1.6M88.5 189.9l.1 .7h.5v-.5M88.5 190.6h.6"/>
<path d="M88.8 191.8l.2 .2M88.8 191.6l.4 .4M89 192v.1M89.5 191.2l-.2 .2h-2.1M89.5 191.2v-.2h.2v.2M89.5 190.1v.9M89.5 191.2h.2M89.7 191.2l-.4 .4h-2.1v-.2h-.2v.2M89.7 186.8h.1M89.7 190.2v.8M89.7 191.2v.8M91 188v-1.2h-4.3v2.5"/>
<path d="M91.3 186.8v1.1M91.3 190.5v1.5M91.7 187.8v-1h1.4v1M91.7 190.6v1h1.4M91.7 191.2h1.4M91.7 187.3h1.4M92.8 191.6v.4M93.1 190.9v.7h.6M93.7 191.1h.4v.5h-.4M93.7 187.4h.4M93.7 186.8v1M93.7 191v.6"/>
<path d="M94.1 187.4h.3v.5h-.2M94.1 186.8v1M94.1 191.1h.1M94.1 191.1v.5h.3v-.4M94.4 191l.2 .4 .4 .2M94.4 187.3h.1M94.4 190.5h.3l.1 .8h2v.3h-2.4M94.4 189h.3v1h-.3zM94.4 188.2l-.4-.4h-2.4l-5 1.5v.2l7.8 1.7M94.4 187.3v.1M94.4 187.9v.1M94.4 188.5v.5"/>
<path d="M94.4 190v1.2M94.6 187.3l.4 .1M94.7 188.5v.5M94.7 190v.5M94.9 188.1v2.7M95 187.4l-.4 .1-.2 .5M95 187.4h1.8v.3h-2l-.1 .8h-.3v-.5M95 187.3v.1M95.2 191h.1M95.2 187.9h12.6M95.3 191.2l-.1-.4h-.5v-2.7h.5v-.4h30.2v.4h.5v2.7h-.5l-.1 .4M95.3 191.1h30v.2"/>
<path d="M96.6 187.7h.1M96.8 186.9v.4h-2.7M96.8 187.4h.2M96.8 191.3h27M96.9 186.8a1.51 1.51 0 0 1-1.8 0M97 191.3l-.2 .3M97 187.4v.3M98.1 191.3l.2 .6M98.1 191.7h4M98.1 192.7v.3M98.3 191.9h3.5M98.3 191.9l-.1 .1"/>
<path d="M101.9 186.8v.6h-4.9M102.1 191.7l-.3 .2 .1 .1M102.1 191.3v.4M102.1 192.7v.3M102.2 186.8l-.3 .3M102.5 186.8l-.6 .6M103 186.8v.9M103 191.3v.7M104.3 187.6h.1M104.4 186.8l.3 .3M105.2 187h.1M105.2 187.3v.1"/>
<path d="M105.2 187.6h.1M105.2 190.4h10.1l.2 .2-.2 .1h-10zM105.8 186.9v.1M105.8 187.3h.1M105.8 187.6h.1M106.3 187.2l.3 .3-2.3 .1M106.3 186.9l.3 .2-2.1 .3M106.4 186.9l-2 .2v.3h.3M106.4 187.3l-2.1 .3M106.5 186.8l-2 .2M107.3 187.6l-4.1 .1M107.5 186.8v.6l-.2 .2"/>
<path d="M107.7 186.8l-.1 .9M107.8 190.1v-2.3h4v2.3M107.8 190.4v.3M108.9 186.8l-.2 .9M108.9 187.4l.2 .1-.2 .2zM109 188.3l.2 .1-.2 1.6zM109.2 187.7v-.5h.6v.5M110 187.7l-.1-.3 .2 .3M110.1 186.8l.1 .9M110.6 188.3l.2 .1-.2 1.6zM111.8 187.9h13.6M111.8 190.4v.3"/>
<path d="M112 191.7h.3M112 186.8v.9M112 191.3v.7M112 191.9h.1M112.3 191.3l-.2 .6 .1 .1M118.2 186.8l.6 .6M118.5 186.8l.3 .3M118.6 191.3l.2 .6M118.6 191.7h4M118.6 192.7v.3M118.8 187.4h5M118.8 186.8v.6"/>
<path d="M118.8 191.9h3.5M118.8 191.9l-.1 .1M122.6 191.7l-.3 .2 .1 .1M122.6 191.3v.4M122.6 192.7v.3M123.7 191.3l.1 .3M123.7 187.4v.3M124.1 187.7h.1M125.3 191.1v-1h-30v1.2M125.3 191h.1M125.6 186.8l-.7 .3-1.1-.2v.4h2.2M125.7 187.4l.4 .1 .2 .5"/>
<path d="M125.7 187.4h-1.9v.3h2l.2 .8h.3M125.7 187.3v.1M125.7 188.1v2.7M126 187.3l1 .1M126 189h.3v1h-.3zM126 188.5v.5M126 190v.5M126 187.3l-.3 .1M126.3 191.2v.4h.3M126.3 187.4v.5h.2M126.3 187.3h.1M126.3 191v-.5h-.3l-.2 .8h-2v.3h2.5"/>
<path d="M126.3 187.3v.1M126.3 187.9v1.1M126.3 190v.5M126.3 191v.2M126.3 191l-.2 .4-.4 .2M126.3 188.2l.4-.4h2.3l5 1.5v.2l-7.7 1.7M126.5 191.1l.1 .5M126.6 186.8v1v-.4h-.3M126.6 191.1h.4v.5h-.4M126.6 191.1v.5M127 186.8v1M127 191v.1"/>
<path d="M127.6 190.9v.7h-.6M127.6 187.8v-1h1.4v1M127.6 187.3h1.4M127.6 191.2l1.3 .1 .1-.7v1h-1.4M127.8 191.6v.4M129.3 186.8v1.1M129.3 190.5v1.5M129.7 188v-1.2h4.3v2.5M130.9 186.8h.1M130.9 191v1M131.1 191.2l.2 .2h2.1M131.1 191.2h-.2l.1 .2 .3 .2h2.1v-.2h.3v.2"/>
<path d="M131.1 190.1v.9h-.2v-.8M131.1 191v.2M131.5 190.6h.6M131.6 192h.2v.3M131.6 192v.1M131.8 191.6l-.4 .4M131.8 192.3l-.2-.3h-4l-.3 .3v1.2h-4v-1.2l-.2-.3h-25.5l-.3 .3v1.2h-4v-1.2l-.2-.3h-4l-.3 .3v1.7M131.8 192.3v1.7M132.1 189.9v.7h-.6v-.5M133.4 191.6h.3v.2h-.3zM133.4 191.8h-1.6l-.2 .2M252.4 197.5h.3"/>
<path d="M252.7 199.9h.1M254.2 197.5h.7M256.6 199.6h.1v.5h-.5v-.1h.4zM258.4 199.9l.1 4.9 .4 .9-.5-.8zM258.5 199.9l.2 1.3h4.2v4l-.1-3.9-4.1-.1-.2-.2zM258.6 199.8l-.2 .1v-.2h.8v1l.7-.1v-.9h1.5l.1 1 .7-.1v-.9h.7v.2l-.1-.1M258.6 199.8h.1M258.6 199.8h.4v1.4h1.4l-.2-.2-.2 .1 .1-.4h1.1l.1 .4-.2-.1-.2 .2h1.4v-1.4h.4M258.6 197.3h.2v.4l.4 .2-.6-.1zM259.3 199.4h1M260 199.7h1.3v.9h-1.3zM260.2 197.9h.1"/>
<path d="M260.2 197.9h-.6v-.1h.8v1.6h-.1M260.3 197.9v1.5M260.8 197.3h.2v.5h1.6v1.6h-.1v-1.5h-1.6zM261.3 199.7v.1M261.3 199.7l.8-.1v.7h-.7M261.3 198.8h.2M261.3 197.9v.9M261.4 198.8v.8M261.5 198.8h.3M261.6 198.8h.2M261.7 197.9v.9M261.8 198.8h.2"/>
<path d="M262 199.4h.5M262 198.8v.8M262 197.9v.9M262 198.8h-.1M262.4 197.9h.1M262.7 199.8h.1M265.4 199.7v-100.1v100.1M241.7 211.9v-5h-5v-5h12v3h3v7M247.2 209.6h4.7l.7 .1v.4l-5.4 .1zM247.4 209.7h.7zM247.4 210.1h.7zM248.7 201.9h.7"/>
<path d="M249.5 203.4h7.2v-1.3h.2v1.3M249.5 203.4l-.1 .6h.1v-.4h2.7v.4h4v-.4l.7-.2M251.7 203.6v1.6h.2v-1.2h-.2M251.7 207.7h.2v.8h-.2zM251.7 211h.2v.7h-.2zM251.9 205.2v2.5M251.9 208.5v.9M251.9 210.5v.5M251.9 209.4v.3zM251.9 210.1v.4zM251.9 211.7v.2M252 210.1h.2v.2h-.2z"/>
<path d="M252 209.5l.3 .2h-.3zM252.1 204.2h3.6M252.4 202.1v1.3M252.6 202.1h-.2v-.2h.8v1l.7-.1v-.9h1.5l.1 1 .7-.1v-.9h.7v.2h-.1M252.6 204.2v-.2h-.5v.4h-.2M252.6 202h.1M252.6 202l.4 .1v1.3h1.4l-.4-.1 .1-.4h1.1l.1 .4-.4 .1h1.4v-1.3l.4-.1M252.8 200h1.6v-.4h.1l-.1 .5h-1.5v1.6h-.2zM252.9 201.7h.3M252.9 200.1v.1M253.1 211.9v-4.3l.3-.4 .3 .4v4.3M253.1 203.3h.1"/>
<path d="M253.1 203.1l.8-.1v.3h-.8zM253.2 201.9h.7M253.2 202.6h.7M253.2 200.1v1h.2M253.2 201.1h.1M253.2 204.2v-.2h1.4v.2M253.2 201.1v.8M253.3 202.6h.4M253.4 201.1h.4M253.5 201.1h-.1M253.5 201.1h.2M253.5 200.1v1"/>
<path d="M253.8 202.6h-.1M253.9 201.1l-.1 .8M253.9 201.1h-.1M253.9 200.1l-.1 1M253.9 200.1l-.1 1.6M254 202l.1 .9 1.2-.1v-.8M254 202h1.3M254.9 200.2v1.5M255.1 200.2v1.5h-.2M255.1 201.7h1M255.1 200.1v.1M255.1 200.1h.7v-.1l-.9 .2"/>
<path d="M255.2 204.2v-.2h.5v7.9M255.4 203.3h.1M255.4 203v.3M255.4 203h.1M255.4 203h.7l.1 .3M255.4 203.3h.8M256.2 203.3h.1M256.7 202h.1M256.9 211.9v-9.8v9.8M259.2 200.8h.7v.3h-.8zM259.9 200.8h.1M261.3 200.3h.1"/>
<path d="M261.5 200.3h.4M262.2 201.1l-.1-.3h-.7v.3h.8M262.9 200.1h2.5v2h-2.5zM266.9 209.5h1.1v.2h-1.1zM266.9 209.7v2.2M268 209.5h4.8M268 209.7h2.3M268.1 211.9l.3-.3 .4 .3M268.2 211.9l.2-.2 .3 .2M270.2 210.2v.6h.2v-.6M270.2 210.2h.1M270.3 209.5h.3v.2h-.3z"/>
<path d="M271.7 207.9v.1M271.7 208h1.2M271.8 206.4h.3v.2h-.3zM271.9 205.5v.8l.6-.1v-.5M271.9 208.7h.1M271.9 206.2h.6M271.9 208.2v.5M271.9 208.7h1M272.1 206.4l.8 .1 .2 .3M272.1 206.6h.6l.2 .2v2.2M272.3 209.7l.4 .4v1.8M272.5 210.2h.1"/>
<path d="M272.5 210.8h.1M272.7 210.2h.1M272.7 210.8h.1M272.8 209.7h.3M272.9 209.3l-.2 .2M272.9 209.3v-.3h.2v.3M272.9 208.2h-1M272.9 207.4h-1.2v.6M272.9 209.3h.2M273 209.5h.1M273.1 209.3l-.2 .3-2.3 .1-.4 .4v.7h.2l.1-.9h1.9l.1 2M273.1 202.5h.1"/>
<path d="M273.1 205.8v3.2M273.1 209.3v2.6M273.1 208.1l.1 .1M273.2 208.2h.2v.1h-.2zM273.2 207h.2v.2h-.2zM273.2 207.2h-.1M273.4 207l.4 .2M273.8 207.4v.5M273.8 207.2h.1M273.8 208h.1M273.8 208.1h.1M273.8 208.2l-.4 .1"/>
<path d="M273.8 208.1v.1M273.8 207.4h.1M273.8 207.2v1M274.3 203.6v-1.1h-4.3v2.4M274.7 202.5v1M274.7 206.1v5.8M275 203.4v-.9h1.4v.9M275 206.2v1h1.4M275 206.8l.1 .1M275 202.9h1.4M275.1 206.9h.1M276.2 207.2v4.7"/>
<path d="M276.4 206.5v.7h.6M276.4 206.8l-1.3 .1M277 206.7h.4v.5h-.4M277 203h.7v.5h-.2M277 202.5v.9M277 206.6v.6M277.4 202.9h.1M277.4 202.9h.6M277.4 202.5v.9M277.4 206.7h.1M277.5 206.7l-.1 .5h.3v-.4M277.7 202.9h.1"/>
<path d="M277.7 207.2h.6M277.7 206.1h.3l.2 .8h2v.3h-1.9M277.7 204.6h.3v1h-.3zM277.7 202.9v.1M277.7 203.5v.1M277.7 204.1v.5M277.7 205.6v1.2M277.7 203.8l-.4-.4h-2.3l-5 1.6v.2l7.7 1.6M277.7 206.6l.2 .5 .4 .1M278 202.9l.3 .1M278 204.1v.5M278 205.6v.5"/>
<path d="M278.3 203.8v2.7M278.3 203l-.4 .1-.2 .5M278.3 203h1.9v.3h-2l-.2 .8h-.3v-.5M278.3 202.9v.1M278.6 206.7h.1M278.6 203.6h12.6M278.7 206.8l-.1-.3h-.5v-2.7h.5v-.4h30.2v.4h.5v2.7h-.5l-.1 .3M278.7 206.7h30v.2M279.9 203.3v.1M280.2 202.5v.4h-2.2M280.2 203h.1M280.2 206.9h27"/>
<path d="M280.2 202.5a1.53 1.53 0 0 1-1.8 0M280.3 206.9v.3h-.1M280.3 203v.4M285.2 202.5v.5h-4.9M285.5 202.5l-.3 .2M285.8 202.5l-.6 .5M288.5 206.1l10.2-.1 .1 .2-.1 .2h-10zM291.2 205.7v-2.3h4v2.3M291.2 206v.4M292.3 203.9l.2 .1-.1 1.7zM293.9 203.9l.2 .1-.1 1.7zM295.2 203.6h13.6"/>
<path d="M295.2 206v.4M301.5 202.5l.6 .5M301.8 202.5l.3 .2M302.1 203h5.1M302.1 202.5v.5M307 206.9v.3h.2M307 203v.4M307.1 202.5a1.53 1.53 0 0 0 1.8 0M307.2 202.5v.4h2.7M307.4 203.3v.1M308.7 206.7v-1h-30v1.2M308.7 206.7h.1"/>
<path d="M309 203h-1.8v.3h2l.1 .8h.3M309 207.2h.6M309 202.9v.1M309 203l.4 .1 .2 .5M309.1 203.8v2.7M309.3 204.6h.3v1h-.3zM309.3 202.9l-.3 .1M309.6 206.6l-.2 .5-.4 .1M309.6 206.8v.4h.3M309.6 203v.5h.2M309.6 202.9h.1M309.6 206.6v-.5h-.3l-.1 .8h-2v.3h1.8"/>
<path d="M309.6 202.9v.1M309.6 203.5v1.1M309.6 205.6v.5M309.6 206.6v.2M309.9 206.7v.5M309.9 202.5v.9v-.4h-.3M309.9 202.9h.1M309.9 206.7h.4v.5h-.4zM309.9 203h.4M310 203.4l-.4 .4M310 203.4h2.4l5 1.6v.2l-7.8 1.6M310.3 202.5v.9"/>
<path d="M310.3 206.6v.1M310.9 206.5v.7h-.6M310.9 203.4v-.9h1.4v.9M310.9 202.9h1.4M310.9 206.8l1.4 .1v-.7v1h-1.4M311.2 207.2v4.7M312.7 202.5v1M312.7 206.1v5.8M313 203.6v-1.1h4.3v2.4M313.6 208.1h.1M313.6 207.4h.2v.6h-.2M313.6 208.2l.4 .1"/>
<path d="M313.6 208.1v.1M313.6 207.2v1M313.6 207.2h.1M314 207l-.4 .2M314.3 202.5h.1M314.3 205.8v3.2h.2v-2.2M314.3 207h-.3v.2h.3M314.3 208.1l-.3 .1v.1h.3M314.3 209v2.9M314.3 209.5h.1M314.3 209.7h.2M314.3 209.3l.4 .4h2.1"/>
<path d="M314.5 209v.3h-.2M314.5 208.2h1M314.5 207.4h1.2M314.5 209.3l.2 .2M314.6 209.5h4.7M314.6 210.8h.1M314.6 210.2v.6M314.8 210.2v.6M314.9 206.2h.6M315 209.7l-.4 .4v1.8M315.3 206.6h.2v-.2l-1 .4M315.3 206.4l-.8 .1-.2 .3"/>
<path d="M315.5 205.5l-.1 .8-.5-.1v-.5M315.5 208.2v.5M315.5 208.2h.1M315.5 208.7h-1M315.7 207.4v.6h-1.2M315.7 207.4h.1M316.7 209.7l.4 .2v.9h-.2v-.7l-.2-.2h-1.8l-.1 2M316.8 209.5h.2v.2h-.2zM316.9 210.2v.6h.3l-.1-.6M317 209.7h2.3M318.6 211.9l.3-.3 .3 .3M319.3 209.5h1.1v.2h-1.1z"/>
<path d="M320.4 209.7v2.2M356.7 211.9v-140h-15v-10h25v150"/>
<circle cx="267.7" cy="79.7" r=".26"/>
<circle cx="267.7" cy="78.7" r=".26"/>
<circle cx="268.4" cy="79.2" r=".3"/>
<circle cx="268.4" cy="79.2" r=".25"/>
<circle cx="268.4" cy="79.2" r=".32"/>
<circle cx="297.1" cy="78.9" r=".24"/>
<circle cx="297.1" cy="79" r=".3"/>
<circle cx="299.1" cy="78.9" r=".24"/>
<circle cx="299.1" cy="79" r=".3"/>
<circle cx="303.9" cy="77.5" r=".34"/>
<circle cx="304" cy="77.5" r=".22"/>
<circle cx="318.9" cy="79.2" r=".32"/>
<circle cx="318.9" cy="79.2" r=".25"/>
<circle cx="318.9" cy="79.2" r=".3"/>
<circle cx="319.6" cy="78.7" r=".26"/>
<circle cx="319.6" cy="79.7" r=".26"/>
<circle cx="97.8" cy="192.8" r=".27"/>
<circle cx="102.3" cy="192.8" r=".27"/>
<circle cx="108.3" cy="190.6" r=".17"/>
<circle cx="111.3" cy="190.6" r=".17"/>
<circle cx="118.3" cy="192.8" r=".27"/>
<circle cx="122.8" cy="192.8" r=".27"/>
<circle cx="267.7" cy="211.4" r=".26"/>
<circle cx="291.7" cy="206.2" r=".17"/>
<circle cx="294.7" cy="206.2" r=".17"/>
<circle cx="319" cy="211.7" r=".24"/>
<circle cx="319.6" cy="211.4" r=".26"/>
</g>
<!-- layer: Hatch (ANSI) -->
<g fill="#000">
<path d="M51.4 174.3h13.8l-6.9 6.9zM50.8 174h15l-7.5 7.5z" fill-rule="evenodd"/>
<path d="M234.8 194.7h13.8l-6.9 6.8zM234.2 194.4h15l-7.5 7.5z" fill-rule="evenodd"/>
</g>
<!-- layer: Border (ANSI) -->
<g fill="none" stroke="#000" stroke-width=".27">
<path d="M70 6.6v3.4M140 6.6v3.4M210 0v10l-2.9-5h5.8l-2.9 5 2.9-5M280 6.6v3.4M350 6.6v3.4M6.6 74.3h3.4M410 74.3h3.4M0 148.5h10l-5-2.8v5.7l5-2.9-5 2.9M420 148.5h-10l5-2.8v5.7l-5-2.9 5 2.9M6.6 222.8h3.4M410 222.8h3.4M10 287v-277h400v277h-400h400"/>
<path d="M70 287v3.5M140 287v3.5M212.9 292l-2.9-5 2.9 5h-5.8l2.9-5v10M280 287v3.5M350 287v3.5"/>
</g>
<!-- layer: 0 -->
<path d="M230 256.5h180v30.5h-180zM295 256.5v30.5M355 256.5v30.5M295 268.2h115M355 277.3h55M363 277.3v9.7M390 277.3v9.7M402 277.3v9.7" fill="none" stroke="#000" stroke-width=".27"/>
<!-- layer: Sketch Geometry (ANSI) -->
<path d="M50.8 174h15l-7.5 7.5zM51.4 174.3h13.8l-6.9 6.9zM234.2 194.4h15l-7.5 7.5zM234.8 194.7h13.8l-6.9 6.8zM120 277h100v10h-100z" fill="none" stroke="#000" stroke-width=".27"/>
<!-- layer: Dimension (ANSI) -->
<g fill="none" stroke="#000" stroke-width=".27">
<path d="M120.8 72.3h70.3M155.3 79h35.8M187.6 77.3h1l-.5 1.7zM188.1 79l.5 1.7h-1zM188.1 72.3l.5 1.7h-1zM188.1 72.3v117.9M219.4 71.9h134.1M222.4 71.9l.5 1.7h-1zM222.4 71.9v130M251.7 71.9v147.9M356.7 71.9v147.9M304.1 88h70.3"/>
<path d="M338.6 94.7h35.8M370.9 92.9h1l-.5 1.8zM371.4 94.7l.5 1.6h-1zM371.4 88l.5 1.6h-1zM371.4 88v117.9M48.1 179.8h1l-.5 1.7zM48.6 178.1v9.3M68.3 177.3l1.7-.5v1zM68.3 174.3v37.5M68.3 177.3h105M80.4 176.8l1.7 .5-1.7 .5zM82.1 177.3l1.7-.5v1z"/>
<path d="M82.1 174.3v12.5M151.4 176.8l1.7 .5-1.7 .5zM153.1 177.3l1.7-.5v1zM153.1 174.3v12.5M171.6 176.8l1.7 .5-1.7 .5zM173.3 174.3v37.5M40.8 181.5h.1M40.8 194h.1M43.3 192.3h1l-.5 1.7zM43.7 181.5h1.9M43.7 194h1.9M43.8 181.5l.5 1.7h-1z"/>
<path d="M43.8 181.5v12.5M45.6 184h.1M48.5 184h30.4M48.5 181.5h16.7M48.5 194h69.6M48.6 184l.5 1.7h-1zM85.3 184h99.9M85.3 186.8h99.9M103.3 192.7h12.9M103.3 189.1h12.9M118.6 187.4h1l-.5 1.7zM119 192.7h3.1"/>
<path d="M119 189.1h3.1M119.1 192.7l.5 1.7h-1zM119.1 185.7v10.4M120.1 194h18.5M123.8 192.7h12.9M123.8 189.1h12.9M139.1 187.4h1l-.5 1.7zM139.5 192.7h3.1M139.5 189.1h3.1M139.6 192.7l.5 1.7h-1zM139.6 185.7v10.4M140.6 194h29.6"/>
<path d="M187.6 182.3h1l-.5 1.7-.1-.3M187.6 182.3h1l-.5 1.7zM187.6 182.3l.3 1.2M188 184h3.1M188 186.8h3.1M188.1 186.8l.5 1.7h-1zM231.4 197.9h1l-.5 1.8zM231.8 199.7h30.4M231.9 196.3v9M251.7 193l1.7-.5v.9zM251.7 193h105M263.7 192.5l1.7 .5-1.7 .4z"/>
<path d="M265.4 193l1.7-.5v.9zM265.4 190v12.5M268.6 199.7h99.9M334.7 192.5l1.7 .5-1.7 .4zM336.4 193l1.7-.5v.9zM336.4 190v12.5M355 192.5l1.7 .5-1.7 .4zM370.9 197.9h1l-.5 1.8-.1-.4M370.9 197.9h1l-.5 1.8zM370.9 197.9l.3 1.2M371.3 199.7h3.1M68.3 208.8l1.7-.5v1z"/>
<path d="M68.3 208.8h105M171.6 208.3l1.7 .5-1.7 .5zM219.4 201.9h8.9M221.9 200.2h1l-.5 1.7zM231.8 201.9h16.7M231.9 201.9l.5 1.7h-1zM251.7 216.8l1.7-.5v1zM251.7 216.8h105M268.6 202.5h99.9M355 216.3l1.7 .5-1.7 .5zM371.3 202.5h3.1M371.4 202.5l.5 1.6h-1z"/>
</g>
<g fill="#000">
<path d="M187.6 77.3h1l-.5 1.7z" fill-rule="evenodd"/>
<path d="M188.1 72.3l.5 1.7h-1z" fill-rule="evenodd"/>
<path d="M222.4 71.9l.5 1.7h-1z" fill-rule="evenodd"/>
<path d="M188.1 79l.5 1.7h-1z" fill-rule="evenodd"/>
<path d="M370.9 92.9h1l-.5 1.8z" fill-rule="evenodd"/>
<path d="M371.4 94.7l.5 1.6h-1z" fill-rule="evenodd"/>
<path d="M371.4 88l.5 1.6h-1z" fill-rule="evenodd"/>
<path d="M48.1 179.8h1l-.5 1.7z" fill-rule="evenodd"/>
<path d="M68.3 177.3l1.7-.5v1z" fill-rule="evenodd"/>
<path d="M80.4 176.8l1.7 .5-1.7 .5z" fill-rule="evenodd"/>
<path d="M82.1 177.3l1.7-.5v1z" fill-rule="evenodd"/>
<path d="M151.4 176.8l1.7 .5-1.7 .5z" fill-rule="evenodd"/>
<path d="M153.1 177.3l1.7-.5v1z" fill-rule="evenodd"/>
<path d="M171.6 176.8l1.7 .5-1.7 .5z" fill-rule="evenodd"/>
<path d="M43.3 192.3h1l-.5 1.7z" fill-rule="evenodd"/>
<path d="M43.8 181.5l.5 1.7h-1z" fill-rule="evenodd"/>
<path d="M48.6 184l.5 1.7h-1z" fill-rule="evenodd"/>
<path d="M118.6 187.4h1l-.5 1.7z" fill-rule="evenodd"/>
<path d="M119.1 192.7l.5 1.7h-1z" fill-rule="evenodd"/>
<path d="M139.1 187.4h1l-.5 1.7z" fill-rule="evenodd"/>
<path d="M139.6 192.7l.5 1.7h-1z" fill-rule="evenodd"/>
<path d="M187.6 182.3h1l-.5 1.7z" fill-rule="evenodd"/>
<path d="M187.6 182.3h1l-.5 1.7z" fill-rule="evenodd"/>
<path d="M188.1 186.8l.5 1.7h-1z" fill-rule="evenodd"/>
<path d="M231.4 197.9h1l-.5 1.8z" fill-rule="evenodd"/>
<path d="M251.7 193l1.7-.5v.9z" fill-rule="evenodd"/>
<path d="M263.7 192.5l1.7 .5-1.7 .4z" fill-rule="evenodd"/>
<path d="M265.4 193l1.7-.5v.9z" fill-rule="evenodd"/>
<path d="M334.7 192.5l1.7 .5-1.7 .4z" fill-rule="evenodd"/>
<path d="M336.4 193l1.7-.5v.9z" fill-rule="evenodd"/>
<path d="M355 192.5l1.7 .5-1.7 .4z" fill-rule="evenodd"/>
<path d="M370.9 197.9h1l-.5 1.8z" fill-rule="evenodd"/>
<path d="M370.9 197.9h1l-.5 1.8z" fill-rule="evenodd"/>
<path d="M68.3 208.8l1.7-.5v1z" fill-rule="evenodd"/>
<path d="M171.6 208.3l1.7 .5-1.7 .5z" fill-rule="evenodd"/>
<path d="M221.9 200.2h1l-.5 1.7z" fill-rule="evenodd"/>
<path d="M231.9 201.9l.5 1.7h-1z" fill-rule="evenodd"/>
<path d="M251.7 216.8l1.7-.5v1z" fill-rule="evenodd"/>
<path d="M355 216.3l1.7 .5-1.7 .5z" fill-rule="evenodd"/>
<path d="M371.4 202.5l.5 1.6h-1z" fill-rule="evenodd"/>
</g>
<text font-size="10" x="125.1" y="20.8">Pit And Headroom Details(1)</text>
<text font-size="7.6" x="253.9" y="20.8">SCALE 1: 20</text>
<g font-size="5.5">
<text x="107.5" y="56.2">Pit Detail</text>
<text x="281.3" y="56.2">Headroom Detail</text>
</g>
<g font-size="4.2">
<text x="33.9" y="9.6">6</text>
<text x="103.9" y="9.6">5</text>
<text x="173.9" y="9.6">4</text>
<text x="243.9" y="9.6">3</text>
<text x="313.9" y="9.6">2</text>
<text x="383.9" y="9.6">1</text>
<text x="6.7" y="38.7">D</text>
<text x="410.5" y="38.7">D</text>
<text x="6.8" y="112.9">C</text>
<text x="410.7" y="112.9">C</text>
<text x="6.8" y="187.2">B</text>
<text x="410.7" y="187.2">B</text>
<text x="6.8" y="261.4">A</text>
<text x="410.6" y="261.4">A</text>
<text x="33.9" y="290.5">6</text>
<text x="103.9" y="290.5">5</text>
<text x="173.9" y="290.5">4</text>
<text x="243.9" y="290.5">3</text>
<text x="313.9" y="290.5">2</text>
<text x="383.9" y="290.5">1</text>
</g>
<text font-size="4.1" x="371.7" y="276">Q3347214</text>
<text font-size="3.9" x="15" y="271.2">* The dimensions with the asterisk (*) are provisional and they are subject to change after order confirmation</text>
<g font-size="3.4">
<text x="187.8" y="78.5" transform="rotate(-90 187.8 78.5)">134</text>
<text x="371.2" y="94.1" transform="rotate(-90 371.2 94.1)">134</text>
<text x="187.8" y="135.3" transform="rotate(-90 187.8 135.3)">2100</text>
<text x="222.2" y="150.8" transform="rotate(-90 222.2 150.8)">Headroom = 2600</text>
<text x="371.2" y="150.9" transform="rotate(-90 371.2 150.9)">2100</text>
<text x="72.4" y="177.1">27</text>
<text x="76.1" y="177.1">5</text>
<text x="113.8" y="177.1">1420</text>
<text x="160.4" y="177.1">405</text>
<text x="118.9" y="190.9" transform="rotate(-90 118.9 190.9)">2</text>
<text x="187.8" y="187.3" transform="rotate(-90 187.8 187.3)">56</text>
<text x="43.6" y="194.8" transform="rotate(-90 43.6 194.8)">Pit = 250</text>
<text x="48.3" y="196.1" transform="rotate(-90 48.3 196.1)">O.T. Down = 50*</text>
<text x="118.9" y="192.8" transform="rotate(-90 118.9 192.8)">7</text>
<text x="139.4" y="192.8" transform="rotate(-90 139.4 192.8)">72</text>
<text x="255.7" y="192.7">27</text>
<text x="259.5" y="192.7">5</text>
<text x="297.2" y="192.7">1420</text>
<text x="343.7" y="192.7">405</text>
<text x="371.2" y="202.9" transform="rotate(-90 371.2 202.9)">56</text>
<text x="105.7" y="207.9">Shaft Depth = 2100</text>
<text x="231" y="211.8" transform="rotate(-90 231 211.8)">O.T. Up = 45*</text>
<text x="289.1" y="215.9">Shaft Depth = 2100</text>
<text x="122.2" y="283">THIS IS A QUOTATION DRAWING. SUBJECT TO CHANGE</text>
</g>
<g font-size="2.7">
<text x="310.1" y="267.9">DERECHO SAN MARCOS</text>
<text x="356.3" y="267.7">ASCENSORES &amp; SERVICIOS PERU SAC</text>
<text x="295.2" y="271.2">Lift Type : MAISON TRACTION PLUS SP</text>
<text x="295.3" y="279.3">Rated Load : 400 Kg</text>
<text x="295.1" y="286.8">Levels : 4</text>
<text x="337.2" y="286.7">Passengers : 5</text>
<text x="368.5" y="286.5">2020 / 9 / 10</text>
</g>
<g font-size="2.1">
<text x="295.1" y="258.2">Project</text>
<text x="355" y="258.3">Customer :</text>
<text x="355.2" y="270.7">Job Number</text>
<text x="357" y="279.8">Rev.</text>
<text x="366.2" y="279.7">Drawing Creation Date</text>
<text x="393.5" y="279.6">Lang.</text>
<text x="403.7" y="279.5">Page</text>
<text x="392.7" y="286.1">en_US</text>
<text x="402.8" y="286.1">8 /15</text>
</g>
<g font-size="1.4">
<text x="54.1" y="170.6">Finishe</text>
<text x="58.3" y="170.6">d Floor</text>
<text x="237.5" y="191">Fin</text>
<text x="239.2" y="191">ished Floor</text>
</g>
</svg>
